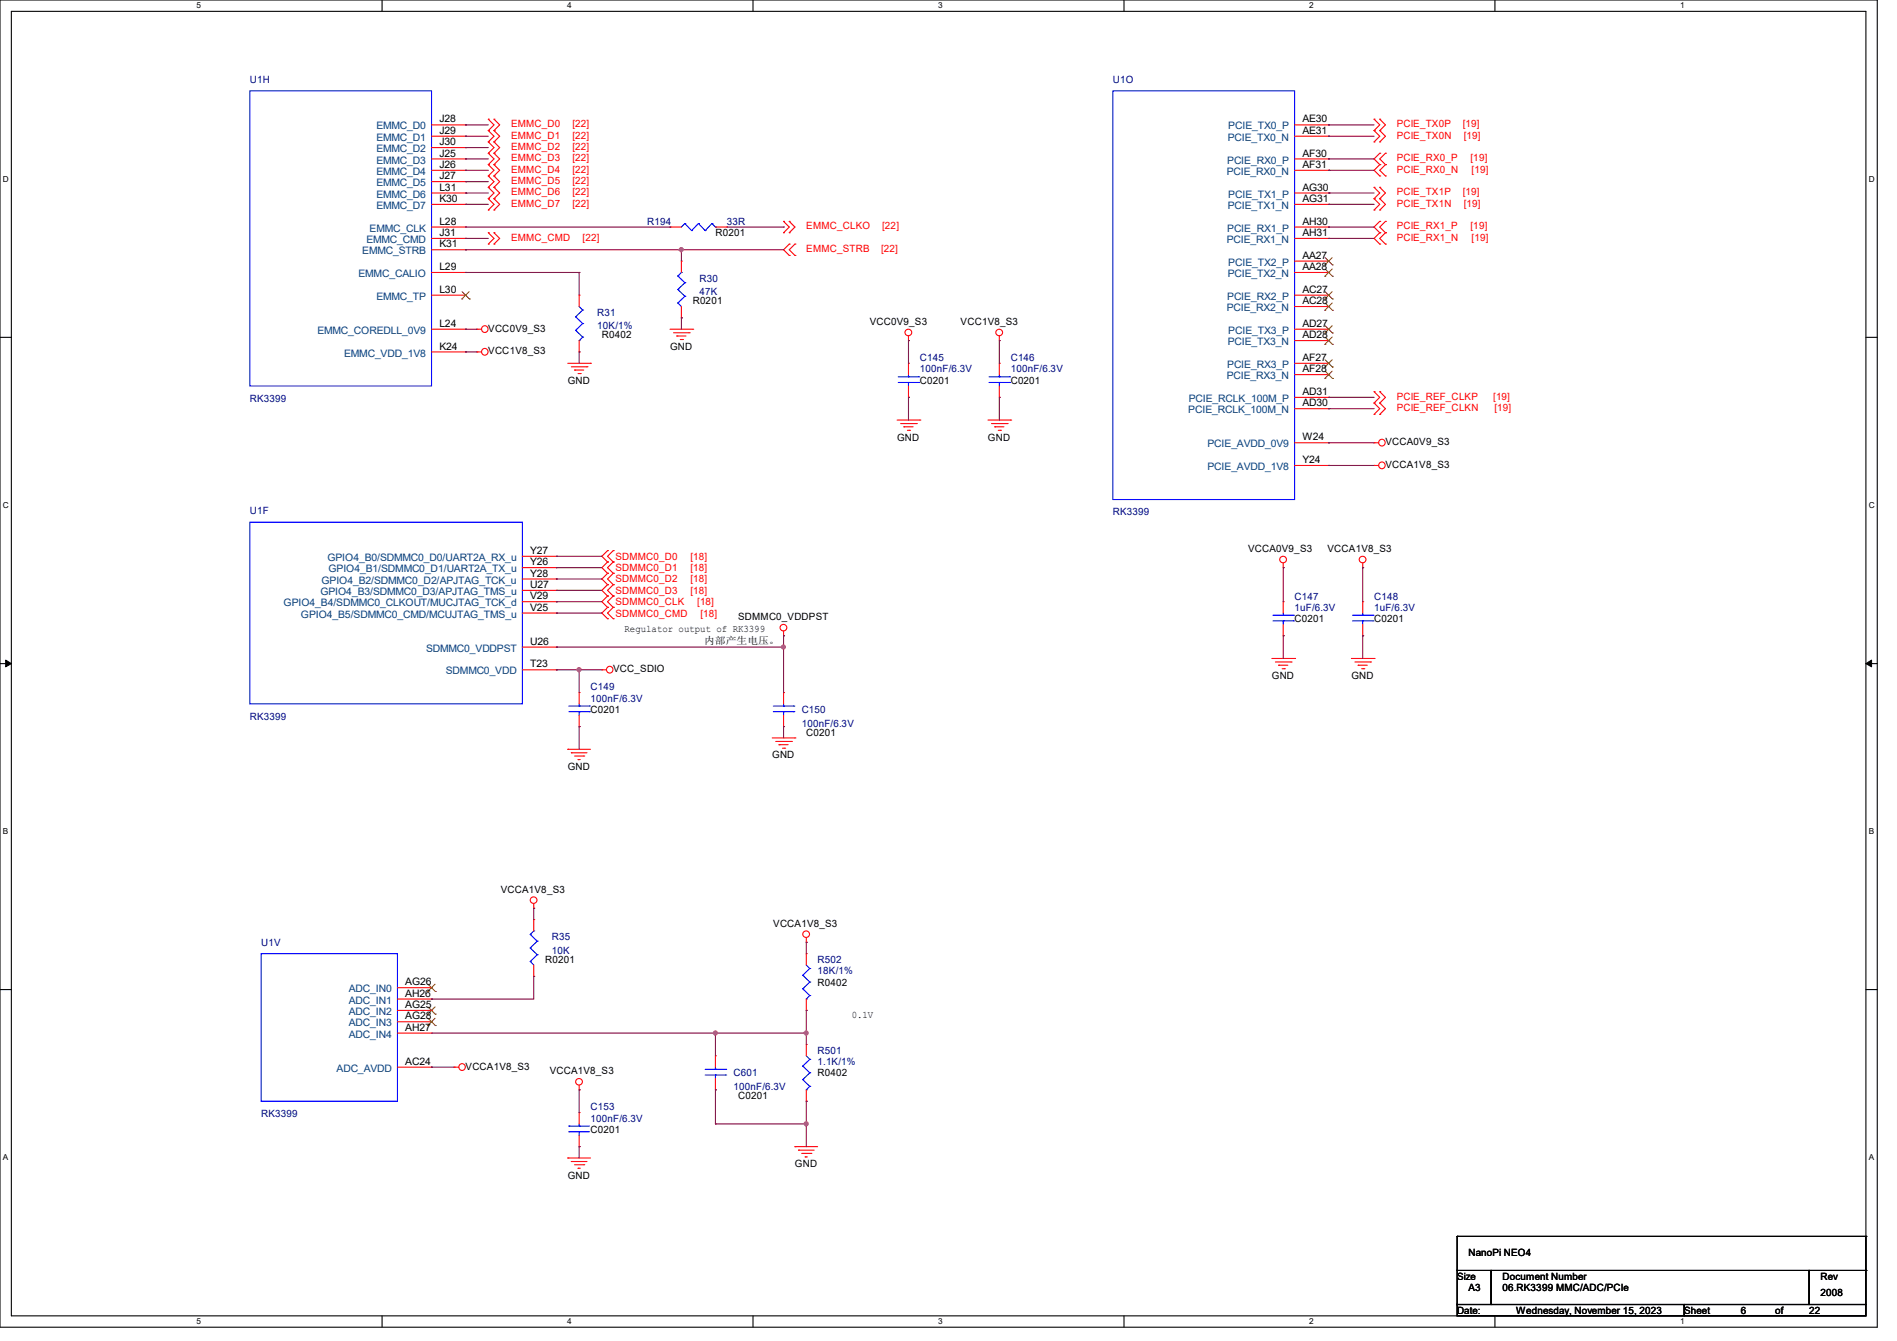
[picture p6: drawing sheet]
<svg xmlns="http://www.w3.org/2000/svg" width="297mm" height="210mm" viewBox="0 0 297 210" stroke-linecap="round" stroke-linejoin="round" font-family="sans-serif">
<path d="M0 0h293.9v207.9h-293.9zM1.8 1.8h290.3v204.3h-290.3z" fill="none" stroke="#000" stroke-width=".17"/>
<g fill="#fff">
<path d="M30.8 .2h.7v1.4h-.7z"/>
<path d="M30.8 206.2h.7v1.4h-.7z"/>
</g>
<path d="M59.8 0v1.8M59.8 206.1v1.8" fill="none" stroke="#000" stroke-width=".17"/>
<g fill="#fff">
<path d="M88.8 .2h.7v1.4h-.7z"/>
<path d="M88.8 206.2h.7v1.4h-.7z"/>
</g>
<path d="M117.9 0v1.8M117.9 206.1v1.8" fill="none" stroke="#000" stroke-width=".17"/>
<g fill="#fff">
<path d="M146.9 .2h.7v1.4h-.7z"/>
<path d="M146.9 206.2h.7v1.4h-.7z"/>
</g>
<path d="M176 0v1.8M176 206.1v1.8" fill="none" stroke="#000" stroke-width=".17"/>
<g fill="#fff">
<path d="M205 .2h.7v1.4h-.7z"/>
<path d="M205 206.2h.7v1.4h-.7z"/>
</g>
<path d="M234.1 0v1.8M234.1 206.1v1.8" fill="none" stroke="#000" stroke-width=".17"/>
<g fill="#fff">
<path d="M263.1 .2h.6v1.4h-.6z"/>
<path d="M263.1 206.2h.6v1.4h-.6z"/>
<path d="M.5 27.3h.9v1.4h-.9z"/>
<path d="M292.6 27.3h.9v1.4h-.9z"/>
<path d="M.5 78.4h.9v1.4h-.9z"/>
<path d="M292.6 78.4h.9v1.4h-.9z"/>
</g>
<path d="M0 52.8h1.8M292.1 52.8h1.8" fill="none" stroke="#000" stroke-width=".17"/>
<g fill="#fff">
<path d="M.5 129.5h.8v1.4h-.8z"/>
<path d="M292.6 129.5h.8v1.4h-.8z"/>
</g>
<path d="M0 103.9h1.8M292.1 103.9h1.8" fill="none" stroke="#000" stroke-width=".17"/>
<path d="M.9 103.4l.9 .5-.9 .5zM292.1 103.9l.9-.5v1z" fill="#000" stroke="#000" stroke-width=".16"/>
<g fill="#fff">
<path d="M.5 180.5h.8v1.4h-.8z"/>
<path d="M292.6 180.5h.8v1.4h-.8z"/>
</g>
<g fill="none" stroke="#000" stroke-width=".17">
<path d="M0 155h1.8M292.1 155h1.8M228.1 199h5.4v5.3h-5.4zM228.1 193.6h.1M228.1 193.6v5.4M228.1 193.6h64M233.5 199h49.8v5.3h-49.8zM283.3 199h8.8v5.3h-8.8zM292.1 193.6h.1M292.1 199h.1M292.1 193.6v5.4M228.1 204.3h35.6v1.8h-35.6z"/>
<path d="M263.7 204.3h28.4v1.8h-28.4z"/>
</g>
<g fill="none" stroke="#f00" stroke-width=".17">
<path d="M67.6 19.6h5.3M72.9 19.6h.1M76.5 18.7h.1M76.5 18.7l.8 .9-.8 .8M77.3 18.7h.1M77.3 18.7l.9 .9-.9 .8M202.7 19.6h5.3M208 19.6h.1M215.1 18.7h.1M215.1 18.7l.9 .9-.9 .8M216 18.7h.1M216 18.7l.9 .9-.9 .8"/>
<path d="M67.6 39.1h5.3M67.6 35.6h5.3M67.6 37.3h5.3M67.6 21.3h5.3M67.6 23.1h5.3M67.6 24.9h5.3M67.6 26.7h5.3M67.6 28.4h5.3M67.6 30.2h5.3M67.6 32h5.3M72.9 39.1h.1M72.9 35.6h.1"/>
<path d="M72.9 37.3h.1M72.9 21.3h.1M72.9 23.1h.1M72.9 24.9h.1M72.9 26.7h.1M72.9 28.4h.1M72.9 30.2h.1M72.9 32h.1M76.5 38.2h.1M76.5 36.4h.1M76.5 20.4h.1M76.5 22.2h.1"/>
<path d="M76.5 24h.1M76.5 25.8h.1M76.5 27.6h.1M76.5 29.3h.1M76.5 31.1h.1M76.5 32.9h.1M76.5 36.4l.8 .9-.8 .9M76.5 20.4l.8 .9-.8 .9M76.5 22.2l.8 .9-.8 .9M76.5 24l.8 .9-.8 .9M76.5 25.8l.8 .9-.8 .9M76.5 27.6l.8 .8-.8 .9"/>
<path d="M76.5 29.3l.8 .9-.8 .9M76.5 31.1l.8 .9-.8 .9M77.3 38.2h.1M77.3 36.4h.1M77.3 20.4h.1M77.3 22.2h.1M77.3 24h.1M77.3 25.8h.1M77.3 27.6h.1M77.3 29.3h.1M77.3 31.1h.1M77.3 32.9h.1"/>
<path d="M77.3 36.4l.9 .9-.9 .9M77.3 20.4l.9 .9-.9 .9M77.3 22.2l.9 .9-.9 .9M77.3 24l.9 .9-.9 .9M77.3 25.8l.9 .9-.9 .9M77.3 27.6l.9 .8-.9 .9M77.3 29.3l.9 .9-.9 .9M77.3 31.1l.9 .9-.9 .9M104.9 35.6h.1M104.9 35.6h1.8M112 35.6h1.8M113.8 35.6h.1"/>
<path d="M122.7 36.4h.1M122.7 34.7h.1M122.7 34.7l.9 .9-.9 .8M123.6 36.4h.1M123.6 34.7h.1M123.6 38.2h.1M123.6 34.7l.9 .9-.9 .8M123.6 38.2l-.9 .9 .9 .9M124.5 38.2h.1M124.5 38.2l-.9 .9 .9 .9M202.7 35.6h5.3M202.7 37.3h5.3"/>
<path d="M202.7 21.3h5.3M202.7 24.9h5.3M202.7 26.7h5.3M202.7 30.2h5.3M202.7 32h5.3M208 21.3h.1M208 24.9h.1M208 26.7h.1M208 30.2h.1M208 32h.1M208 35.6h.1M208 37.3h.1"/>
<path d="M215.1 20.4h.1M215.1 22.2h.1M215.1 31.1h.1M215.1 29.3h.1M215.1 32.9h.1M215.1 20.4l.9 .9-.9 .9M215.1 29.3l.9 .9-.9 .9M215.1 31.1l.9 .9-.9 .9M216 20.4h.1M216 22.2h.1M216 31.1h.1M216 29.3h.1"/>
<path d="M216 32.9h.1M216 24h.1M216 25.8h.1M216 27.6h.1M216 34.7h.1M216 36.4h.1M216 38.2h.1M216 20.4l.9 .9-.9 .9M216 29.3l.9 .9-.9 .9M216 31.1l.9 .9-.9 .9M216 24l-.9 .9 .9 .9M216 25.8l-.9 .9 .9 .9"/>
<path d="M216 34.7l-.9 .9 .9 .8M216 36.4l-.9 .9 .9 .9M216.9 25.8h.1M216.9 24h.1M216.9 27.6h.1M216.9 36.4h.1M216.9 34.7h.1M216.9 38.2h.1M216.9 24l-.9 .9 .9 .9M216.9 25.8l-.9 .9 .9 .9M216.9 34.7l-.9 .9 .9 .8M216.9 36.4l-.9 .9 .9 .9"/>
<path d="M67.6 55.1h5.3M67.6 51.6h5.3M67.6 42.7h5.3M67.6 46.2h5.3M72.9 55.1h.1M72.9 42.7h.1M72.9 46.2h.1M72.9 51.6h.1M74.7 55.1h.1M74.7 51.6h.1M74.7 55.1h.7M74.7 51.6h.7"/>
<path d="M88.9 56.9h3.6M89.5 57.4h2.4M90 58h.1M90 58h1.4M90.5 58.5h.3M90.7 46.2h.1M90.7 55.1h.1M90.7 46.2v1.8M90.7 53.3v1.8M90.8 58.5h.1M91.9 57.4h.1M92.5 56.9h.1"/>
<path d="M104.9 51.6h3.6M105.5 52.1h2.4M106 52.6h.1M106 52.6h1.4M106.5 53.2h.3M106.7 49.8h.1M106.7 40.9h.1M106.7 40.9v1.8M106.7 48v1.8M106.8 53.2h.1M107.9 52.1h.1M108.5 51.6h.1"/>
<path d="M123.6 40h.1M124.5 40h.1M142.2 53.3h.1M142.2 56.9h.1M142.2 52.6v.7M142.2 56.9v1.8M156.5 53.3h.1M156.5 56.9h.1M156.5 52.6v.7M156.5 56.9v1.8M202.7 51.6h5.3M202.7 56.9h5.3"/>
<path d="M202.7 42.7h5.3M202.7 46.2h5.3M202.7 40.9h5.3M202.7 48h5.3M202.7 53.3h5.3M202.7 58.7h5.3M208 40.9h.1M208 42.7h.1M208 46.2h.1M208 48h.1M208 51.6h.1M208 53.3h.1"/>
<path d="M208 56.9h.1M208 58.7h.1M140.5 65.8h3.5M141 66.3h2.5M141.5 66.8h.1M141.5 66.8h1.5M142.1 67.4h.3M142.2 62.2h.1M142.2 60.5v1.7M142.4 67.4h.1M143.5 66.3h.1M144 65.8h.1"/>
<path d="M154.7 65.8h3.5M155.2 66.3h2.5M155.7 66.8h.1M155.7 66.8h1.5M156.3 67.4h.3M156.5 62.2h.1M156.5 60.5v1.7M156.6 67.4h.1M157.7 66.3h.1M158.2 65.8h.1M202.7 69.3h5.3M202.7 72.9h5.3"/>
<path d="M202.7 64h5.3M202.7 62.2h5.3M208 64h.1M208 62.2h.1M208 72.9h.1M208 69.3h.1M215.1 69.3h.1M215.1 72.9h.1M215.1 63.1h.1M215.1 61.3h.1M215.1 64.9h.1M215.1 69.3h.8"/>
<path d="M215.1 72.9h.8M215.1 61.3l.9 .9-.9 .9M215.1 63.1l.9 .9-.9 .9M216 63.1h.1M216 61.3h.1M216 64.9h.1M216 61.3l.9 .9-.9 .9M216 63.1l.9 .9-.9 .9M81.8 87.1h5.3M81.8 88.9h5.3M81.8 90.7h5.3M81.8 92.5h5.3"/>
<path d="M81.8 94.2h5.3M81.8 96h5.3M87.1 87.1h.1M87.1 88.9h.1M87.1 90.7h.1M87.1 92.5h.1M87.1 94.2h.1M87.1 96h.1M95.1 86.2h.1M95.1 88h.1M95.1 89.8h.1M95.1 91.6h.1"/>
<path d="M95.1 93.3h.1M95.1 95.1h.1M95.1 96.9h.1M95.1 86.2l-.9 .9 .9 .9M95.1 88l-.9 .9 .9 .9M95.1 89.8l-.9 .9 .9 .9M95.1 91.6l-.9 .9 .9 .8M95.1 93.3l-.9 .9 .9 .9M95.1 95.1l-.9 .9 .9 .9M96 88h.1M96 86.2h.1M96 89.8h.1"/>
<path d="M96 91.6h.1M96 93.3h.1M96 95.1h.1M96 96.9h.1M96 86.2l-.9 .9 .9 .9M96 88l-.9 .9 .9 .9M96 89.8l-.9 .9 .9 .9M96 91.6l-.9 .9 .9 .8M96 93.3l-.9 .9 .9 .9M96 95.1l-.9 .9 .9 .9M122.7 99.6h.1M122.7 98.8v.8"/>
<path d="M200.9 88.9h.1M200.9 94.2h.1M200.9 99.6h.1M200.9 88.2v.7M200.9 94.2v1.8M200.9 97.8v1.8M213.4 88.9h.1M213.4 94.2h.1M213.4 99.6h.1M213.4 88.2v.7M213.4 94.2v1.8M213.4 97.8v1.8"/>
<path d="M81.8 104.9h5.3M81.8 101.3h5.3M87.1 104.9h.1M87.1 101.3h.1M88.9 117.3h.1M88.9 117.3h3.6M89.5 117.9h.1M89.5 117.9h2.4M90 118.4h1.4M90.5 119h.1M90.5 119h.3M90.7 108.5h.1"/>
<path d="M90.7 113.8h.1M90.7 108.5v1.7M90.7 112v1.8M91.4 118.4h.1M94.2 104.9h.1M94.2 104.9h.8M120.9 115.6h3.6M121.5 116.1h2.4M122 116.6h.1M122 116.6h1.4M122.5 117.2h.4M122.7 108.5h.1"/>
<path d="M122.7 113.8h.1M122.7 108.5v1.7M122.7 112v1.8M122.9 117.2h.1M123.9 116.1h.1M124.5 115.6h.1M199.1 103.1h3.6M199.7 103.7h2.4M200.2 104.2h.1M200.2 104.2h1.4M200.7 104.7h.4M201.1 104.7h.1"/>
<path d="M202.1 103.7h.1M202.7 103.1h.1M211.6 103.1h3.5M212.1 103.7h2.5M212.6 104.2h.1M212.6 104.2h1.5M213.2 104.7h.3M213.5 104.7h.1M214.6 103.7h.1M215.1 103.1h.1M62.2 154.7h5.4M62.2 156.5h5.4"/>
<path d="M62.2 158.2h5.4M67.6 154.7h.1M67.6 156.5h.1M67.6 158.2h.1M83.6 142.2h.1M83.6 152.9h.1M83.6 144h.1M83.6 141.5v.7M83.6 144v1.8M83.6 151.1v1.8M126.2 147.6h.1M126.2 149.4h.1"/>
<path d="M126.2 158.2h.1M126.2 146.9v.7M126.2 149.4v1.7M126.2 156.5v1.7M62.2 167.1h5.4M62.2 160h5.4M62.2 161.8h5.4M67.6 160h.1M67.6 161.8h.1M67.6 167.1h.1M71.1 167.1h.1M71.1 167.1h.7"/>
<path d="M90.7 170.7h.1M90.7 174.2h.1M90.7 179.6h.1M90.7 170v.7M90.7 174.2v1.8M90.7 177.8v1.8M112 165.4h.1M112 170.7h.1M112 165.4v1.7M112 168.9v1.8M124.5 179.6h.1M124.5 179.6h3.5"/>
<path d="M126.2 163.6h.1M126.2 172.5h.1M126.2 163.6v1.8M126.2 170.7v1.8M88.9 181.4h.1M88.9 181.4h3.6M89.5 181.9h.1M89.5 181.9h2.4M90 182.4h1.4M90.5 183h.1M90.5 183h.3M91.4 182.4h.1"/>
<path d="M125 180.1h.1M125 180.1h2.5M125.5 180.6h1.5M126.1 181.2h.1M126.1 181.2h.3M127 180.6h.1"/>
<circle cx="75.9" cy="51.5" r=".52"/>
<circle cx="75.9" cy="55.1" r=".52"/>
<circle cx="142.2" cy="52.1" r=".52"/>
<circle cx="156.5" cy="52.1" r=".52"/>
<circle cx="216.4" cy="69.3" r=".52"/>
<circle cx="216.4" cy="72.9" r=".52"/>
<circle cx="122.7" cy="98.3" r=".52"/>
<circle cx="200.9" cy="87.6" r=".52"/>
<circle cx="213.3" cy="87.6" r=".52"/>
<circle cx="95.5" cy="104.9" r=".52"/>
<circle cx="83.6" cy="141" r=".52"/>
<circle cx="126.2" cy="146.3" r=".52"/>
<circle cx="72.3" cy="167.1" r=".52"/>
<circle cx="90.7" cy="169.4" r=".52"/>
</g>
<g fill="none" stroke="#00f" stroke-width=".17">
<path d="M39.1 14.2h28.5v46.3h-28.5zM174.2 14.2h28.5v64h-28.5zM107.2 35h.1M107.2 35l-.5 .6M107.2 35l1.1 1.1M108.3 36.1h.1M109.3 35h.1M109.3 35l-1 1.1M109.3 35l1.1 1.1M110.4 36.1h.1M111.5 35h.1M111.5 35l-1.1 1.1"/>
<path d="M111.5 35l.5 .6M112 35.6h.1M90.1 49.6h.1M90.1 51.7h.1M90.1 49.6l1.1 1.1M90.1 51.7l1.1 1.1M90.7 53.3h.1M90.7 48l.5 .6M91.2 48.6h.1M91.2 50.7h.1M91.2 52.8h.1M91.2 48.6l-1.1 1"/>
<path d="M91.2 50.7l-1.1 1M91.2 52.8l-.5 .5M106.1 47.5h.1M106.1 45.3h.1M106.1 43.2h.1M106.1 47.5l.6 .5M106.1 45.3l1.1 1.1M106.1 43.2l1.1 1.1M106.7 42.7h.1M106.7 42.7l-.6 .5M107.2 46.4h.1M107.2 44.3h.1"/>
<path d="M107.2 46.4l-1.1 1.1M107.2 44.3l-1.1 1M140.6 59.9h3.2M140.6 59h3.2M142.2 59h.1M142.2 59.9h.1M142.2 58.7v.3M142.2 59.9v.6M143.8 59.9h.1M143.8 59h.1M154.9 59.9h3.2M154.9 59h3.2"/>
<path d="M156.5 59h.1M156.5 59.9h.1M156.5 58.7v.3M156.5 59.9v.6M158.1 59.9h.1M158.1 59h.1M39.1 81.8h42.7v28.4h-42.7zM199.3 97.2h3.2M199.3 96.4h3.2M200.9 96.4h.1M200.9 97.2h.1M200.9 96v.4"/>
<path d="M200.9 97.2v.6M202.5 97.2h.1M202.5 96.4h.1M211.8 97.2h3.2M211.8 96.4h3.2M213.4 96.4h.1M213.4 97.2h.1M213.4 96v.4M213.4 97.2v.6M215 97.2h.1M215 96.4h.1M89.1 111.5h3.2"/>
<path d="M89.1 110.6h3.2M90.7 110.6h.1M90.7 111.5h.1M90.7 110.2v.4M90.7 111.5v.5M92.3 111.5h.1M92.3 110.6h.1M121.1 111.5h3.2M121.1 110.6h3.2M122.7 110.6h.1M122.7 111.5h.1M122.7 110.2v.4"/>
<path d="M122.7 111.5v.5M124.3 111.5h.1M124.3 110.6h.1M40.9 149.4h21.3v23.1h-21.3zM83 150.6h.1M83 148.5h.1M83 146.3h.1M83 150.6l.6 .5M83 148.5l1.1 1M83 146.3l1.1 1.1M83.6 145.8h.1M83.6 145.8l-.6 .5"/>
<path d="M84.1 149.5h.1M84.1 147.4h.1M84.1 149.5l-1.1 1.1M84.1 147.4l-1.1 1.1M125.7 152.7h.1M125.7 154.9h.1M125.7 152.7l1.1 1.1M125.7 154.9l1.1 1M126.2 156.5h.1M126.2 151.1l.6 .6M126.8 151.7h.1M126.8 153.8h.1"/>
<path d="M126.8 155.9h.1M126.8 151.7l-1.1 1M126.8 153.8l-1.1 1.1M126.8 155.9l-.6 .6M89.1 177.2h.1M89.1 176.4h.1M89.1 177.2h3.2M89.1 176.4h3.2M90.7 176.4h.1M90.7 177.2h.1M90.7 176v.4M90.7 177.2v.6"/>
<path d="M110.4 168.4h3.2M110.4 167.5h3.2M112 167.5h.1M112 168.4h.1M112 167.1v.4M112 168.4v.5M113.6 168.4h.1M113.6 167.5h.1M125.7 167h.1M125.7 169.1h.1M125.7 167l1.1 1M125.7 169.1l1.1 1"/>
<path d="M126.2 170.7h.1M126.2 165.4l.6 .5M126.8 165.9h.1M126.8 168h.1M126.8 170.1h.1M126.8 165.9l-1.1 1.1M126.8 168l-1.1 1.1M126.8 170.1l-.6 .6"/>
</g>
<g fill="none" stroke="#7f3f00" stroke-width=".16">
<path d="M72.3 46.8h.1M72.3 45.7l1.2 1.1M73.4 45.7l-1.1 1.1M73.5 46.8h.1M207.4 41.5h.1M207.4 43.3h.1M207.4 46.8h.1M207.4 48.6h.1M207.4 52.2h.1M207.4 53.9h.1M207.4 57.5h.1M207.4 59.3h.1"/>
<path d="M207.5 40.3l1.1 1.2M207.5 42.1l1.1 1.2M207.5 45.7l1.1 1.1M207.5 47.5l1.1 1.1M207.5 51l1.1 1.2M207.5 52.8l1.1 1.1M207.5 56.3l1.1 1.2M207.5 58.1l1.1 1.2M208.6 40.3l-1.2 1.2M208.6 42.1l-1.2 1.2M208.6 45.7l-1.2 1.1M208.6 47.5l-1.2 1.1"/>
<path d="M208.6 51l-1.2 1.2M208.6 52.8l-1.2 1.1M208.6 56.3l-1.2 1.2M208.6 58.1l-1.2 1.2M208.6 41.5h.1M208.6 43.3h.1M208.6 46.8h.1M208.6 48.6h.1M208.6 52.2h.1M208.6 53.9h.1M208.6 57.5h.1M208.6 59.3h.1"/>
<path d="M67 155.3h.1M67 158.8h.1M67 154.1l1.2 1.2M67 157.7l1.2 1.1M67 159.5l1.2 1.1M68.1 154.1l-1.1 1.2M68.1 157.7l-1.1 1.1M68.1 159.5l-1.1 1.1M68.2 155.3h.1M68.2 158.8h.1M67 160.6h.1M68.2 160.6h.1"/>
</g>
<g fill="none" stroke="#7f003f" stroke-width=".17">
<path d="M72.9 19.6h.1M72.9 19.6h3.6M208 19.6h.1M208 19.6h7.1M72.9 37.3h.1M72.9 32h.1M72.9 30.2h.1M72.9 28.4h.1M72.9 26.7h.1M72.9 24.9h.1M72.9 23.1h.1M72.9 21.3h.1"/>
<path d="M72.9 39.1h.1M72.9 24.9h3.6M72.9 26.7h3.6M72.9 35.6h32M72.9 37.3h3.6M72.9 21.3h3.6M72.9 30.2h3.6M72.9 32h3.6M72.9 28.4h3.6M72.9 23.1h3.6M72.9 39.1h49.8M104.9 35.6h.1"/>
<path d="M106.7 39.1h.1M106.7 39.1v1.8M113.8 35.6h8.9M122.7 35.6h.1M208 24.9h.1M208 26.7h.1M208 35.6h.1M208 37.3h.1M208 21.3h.1M208 30.2h.1M208 32h.1M208 24.9h7.1"/>
<path d="M208 26.7h7.1M208 35.6h7.1M208 37.3h7.1M208 21.3h7.1M208 30.2h7.1M208 32h7.1M72.9 42.7h.1M72.9 51.6h.1M72.9 55.1h.1M72.9 42.7h17.8M72.9 51.6h1.8M72.9 55.1h1.8"/>
<path d="M90.7 55.1h.1M90.7 42.7h.1M90.7 42.7v3.5M90.7 55.1v1.8M106.7 49.8h.1M106.7 49.8v1.8M142.2 53.3h.1M142.2 53.3v3.6M156.5 53.3h.1M156.5 53.3v3.6M142.2 62.2h.1M142.2 62.2v3.6"/>
<path d="M156.5 62.2h.1M156.5 62.2v3.6M208 62.2h.1M208 64h.1M208 69.3h.1M208 72.9h.1M208 62.2h7.1M208 64h7.1M208 69.3h7.1M208 72.9h7.1M87.1 96h.1M87.1 88.9h.1"/>
<path d="M87.1 87.1h.1M87.1 94.2h.1M87.1 90.7h.1M87.1 92.5h.1M87.1 96h7.1M87.1 88.9h7.1M87.1 87.1h7.1M87.1 94.2h7.1M87.1 90.7h7.1M87.1 92.5h7.1M122.7 99.6h.1M122.7 99.6v8.9"/>
<path d="M200.9 88.9h.1M200.9 99.6h.1M200.9 88.9v5.3M200.9 99.6v3.5M213.4 88.9h.1M213.4 99.6h.1M213.4 88.9v5.3M213.4 99.6v3.5M87.1 101.3h.1M87.1 104.9h.1M87.1 101.3h35.6M87.1 104.9h7.1"/>
<path d="M90.7 113.8h.1M90.7 104.9h.1M90.7 104.9v3.6M90.7 113.8v3.5M122.7 101.3h.1M122.7 113.8h.1M122.7 113.8v1.8M67.6 156.5h.1M83.6 142.2h.1M83.6 152.9h.1M83.6 142.2v1.8M83.6 152.9v3.6h-16"/>
<path d="M126.2 158.2h.1M126.2 147.6h.1M126.2 147.6v1.8M126.2 158.2v5.4M67.6 167.1h.1M67.6 167.1h3.5M67.6 161.8h58.6M90.7 170.7h.1M90.7 179.6h.1M90.7 170.7v3.5M90.7 179.6v1.8M112 161.8h.1"/>
<path d="M112 176h.1M112 170.7h.1M112 161.8v3.6M112 170.7v5.3M112 176h14.2M126.2 161.8h.1M126.2 172.5h.1M126.2 176h.1M126.2 172.5v7.1"/>
</g>
<g fill="#f0f" stroke="#f0f" stroke-width=".17">
<circle cx="122.7" cy="101.3" r=".32"/>
<circle cx="90.7" cy="104.9" r=".32"/>
<circle cx="106.7" cy="39.1" r=".32"/>
<circle cx="112" cy="161.8" r=".32"/>
<circle cx="126.2" cy="161.8" r=".32"/>
<circle cx="126.2" cy="176" r=".32"/>
</g>
<g font-size="1.6" fill="#00007f">
<text x="39.1" y="13">U1H</text>
<text x="174.2" y="13">U1O</text>
<text x="101.3" y="35.2">R194</text>
<text x="113.8" y="35.2">33R</text>
<text x="109.5" y="44.1">R30</text>
<text x="109.5" y="46.2">47K</text>
<text x="93.5" y="49.4">R31</text>
<text x="93.5" y="51.6">10K/1%</text>
<text x="144" y="56.6">C145</text>
<text x="144" y="58.3">100nF/6.3V</text>
<text x="158.2" y="56.6">C146</text>
<text x="158.2" y="58.3">100nF/6.3V</text>
<text x="39.1" y="62.9">RK3399</text>
<text x="39.1" y="80.6">U1F</text>
<text x="174.2" y="80.7">RK3399</text>
<text x="202.7" y="93.9">C147</text>
<text x="202.7" y="95.7">1uF/6.3V</text>
<text x="215.1" y="93.9">C148</text>
<text x="215.1" y="95.7">1uF/6.3V</text>
<text x="39.1" y="112.7">RK3399</text>
<text x="92.5" y="108.1">C149</text>
<text x="92.5" y="109.9">100nF/6.3V</text>
<text x="125.5" y="111.7">C150</text>
<text x="125.5" y="113.8">100nF/6.3V</text>
<text x="40.9" y="148.1">U1V</text>
<text x="86.4" y="147.2">R35</text>
<text x="86.4" y="149.3">10K</text>
<text x="128" y="150.8">R502</text>
<text x="128" y="152.6">18K/1%</text>
<text x="128" y="165">R501</text>
<text x="128" y="166.8">1.1K/1%</text>
<text x="92.5" y="173.9">C153</text>
<text x="114.8" y="168.6">C601</text>
<text x="114.8" y="170.7">100nF/6.3V</text>
<text x="40.9" y="175">RK3399</text>
<text x="92.5" y="175.7">100nF/6.3V</text>
</g>
<g font-size="1.6" fill="#003f7f">
<text x="58.9" y="20.3">EMMC_D0</text>
<text x="58.9" y="22.1">EMMC_D1</text>
<text x="58.9" y="23.8">EMMC_D2</text>
<text x="192.2" y="22.1">PCIE_TX0_N</text>
<text x="192.3" y="20.3">PCIE_TX0_P</text>
<text x="58.9" y="25.6">EMMC_D3</text>
<text x="58.9" y="27.4">EMMC_D4</text>
<text x="58.9" y="29.2">EMMC_D5</text>
<text x="192.1" y="27.4">PCIE_RX0_N</text>
<text x="192.1" y="25.6">PCIE_RX0_P</text>
<text x="58.9" y="30.9">EMMC_D6</text>
<text x="58.9" y="32.7">EMMC_D7</text>
<text x="192.2" y="32.7">PCIE_TX1_N</text>
<text x="192.3" y="30.9">PCIE_TX1_P</text>
<text x="56.7" y="39.8">EMMC_STRB</text>
<text x="57.4" y="38.1">EMMC_CMD</text>
<text x="57.9" y="36.3">EMMC_CLK</text>
<text x="192.1" y="38.1">PCIE_RX1_N</text>
<text x="192.1" y="36.3">PCIE_RX1_P</text>
<text x="192.3" y="41.6">PCIE_TX2_P</text>
<text x="56.1" y="43.4">EMMC_CALIO</text>
<text x="58.9" y="46.9">EMMC_TP</text>
<text x="192.1" y="46.9">PCIE_RX2_P</text>
<text x="192.2" y="43.4">PCIE_TX2_N</text>
<text x="49.7" y="52.3">EMMC_COREDLL_0V9</text>
<text x="192.1" y="48.7">PCIE_RX2_N</text>
<text x="192.3" y="52.3">PCIE_TX3_P</text>
<text x="53.9" y="55.8">EMMC_VDD_1V8</text>
<text x="192.1" y="59.4">PCIE_RX3_N</text>
<text x="192.1" y="57.6">PCIE_RX3_P</text>
<text x="192.2" y="54.1">PCIE_TX3_N</text>
<text x="186.1" y="64.7">PCIE_RCLK_100M_N</text>
<text x="186.1" y="63">PCIE_RCLK_100M_P</text>
<text x="189.1" y="70.1">PCIE_AVDD_0V9</text>
<text x="189.1" y="73.6">PCIE_AVDD_1V8</text>
<text x="51.3" y="87.8">GPIO4_B0/SDMMC0_D0/UART2A_RX_u</text>
<text x="51.4" y="89.6">GPIO4_B1/SDMMC0_D1/UART2A_TX_u</text>
<text x="44.4" y="95">GPIO4_B4/SDMMC0_CLKOUT/MUCJTAG_TCK_d</text>
<text x="50.2" y="93.2">GPIO4_B3/SDMMC0_D3/APJTAG_TMS_u</text>
<text x="50.3" y="91.4">GPIO4_B2/SDMMC0_D2/APJTAG_TCK_u</text>
<text x="47.1" y="96.7">GPIO4_B5/SDMMC0_CMD/MCUJTAG_TMS_u</text>
<text x="66.7" y="102.1">SDMMC0_VDDPST</text>
<text x="69.8" y="105.6">SDMMC0_VDD</text>
<text x="54.6" y="155.4">ADC_IN0</text>
<text x="54.6" y="157.2">ADC_IN1</text>
<text x="54.6" y="159">ADC_IN2</text>
<text x="54.6" y="160.7">ADC_IN3</text>
<text x="52.7" y="167.9">ADC_AVDD</text>
<text x="54.6" y="162.5">ADC_IN4</text>
</g>
<g font-size="1.6">
<text x="68.8" y="19.2">J28</text>
<text x="68.8" y="21">J29</text>
<text x="68.8" y="22.7">J30</text>
<text x="203.9" y="19.2">AE30</text>
<text x="203.9" y="21">AE31</text>
<text x="68.8" y="24.5">J25</text>
<text x="68.8" y="26.3">J26</text>
<text x="68.8" y="28.1">J27</text>
<text x="68.8" y="29.8">L31</text>
<text x="203.9" y="24.5">AF30</text>
<text x="203.9" y="26.3">AF31</text>
<text x="203.9" y="29.8">AG30</text>
<text x="68.8" y="35.2">L28</text>
<text x="68.8" y="31.6">K30</text>
<text x="203.9" y="31.6">AG31</text>
<text x="203.9" y="35.2">AH30</text>
<text x="68.8" y="38.7">K31</text>
<text x="68.8" y="37">J31</text>
<text x="112" y="37">R0201</text>
<text x="203.9" y="37">AH31</text>
<text x="203.9" y="40.5">AA27</text>
<text x="68.8" y="42.3">L29</text>
<text x="68.8" y="45.8">L30</text>
<text x="108.5" y="47.7">R0201</text>
<text x="203.9" y="42.3">AA28</text>
<text x="203.9" y="45.8">AC27</text>
<text x="203.9" y="47.6">AC28</text>
<text x="68.8" y="51.2">L24</text>
<text x="76.5" y="51.9">VCC0V9_S3</text>
<text x="94.2" y="53">R0402</text>
<text x="136.2" y="50.9">VCC0V9_S3</text>
<text x="150.4" y="50.9">VCC1V8_S3</text>
<text x="203.9" y="51.2">AD27</text>
<text x="203.9" y="53">AD28</text>
<text x="68.8" y="54.7">K24</text>
<text x="76.5" y="55.5">VCC1V8_S3</text>
<text x="104.9" y="54.8">GND</text>
<text x="203.9" y="56.5">AF27</text>
<text x="203.9" y="58.3">AF28</text>
<text x="88.9" y="60.1">GND</text>
<text x="144" y="60.1">C0201</text>
<text x="158.2" y="60.1">C0201</text>
<text x="203.9" y="63.6">AD30</text>
<text x="203.9" y="61.8">AD31</text>
<text x="140.5" y="69">GND</text>
<text x="154.7" y="69">GND</text>
<text x="203.9" y="69">W24</text>
<text x="216.9" y="69.7">VCCA0V9_S3</text>
<text x="203.9" y="72.5">Y24</text>
<text x="216.9" y="73.3">VCCA1V8_S3</text>
<text x="83" y="86.7">Y27</text>
<text x="83" y="88.5">Y26</text>
<text x="195.4" y="86.4">VCCA0V9_S3</text>
<text x="207.9" y="86.4">VCCA1V8_S3</text>
<text x="83" y="90.3">Y28</text>
<text x="83" y="92.1">U27</text>
<text x="83" y="93.9">V29</text>
<text x="83" y="95.6">V25</text>
<text x="83" y="101">U26</text>
<text x="97.8" y="99">Regulator output of RK3399</text>
<text x="110.2" y="100.8">内部产生电压。</text>
<text x="115.6" y="97.1">SDMMC0_VDDPST</text>
<text x="202.7" y="97.4">C0201</text>
<text x="215.1" y="97.4">C0201</text>
<text x="83" y="104.5">T23</text>
<text x="96" y="105.3">VCC_SDIO</text>
<text x="199.1" y="106.3">GND</text>
<text x="211.6" y="106.3">GND</text>
<text x="92.5" y="111.7">C0201</text>
<text x="120.9" y="118.8">GND</text>
<text x="126.2" y="115.2">C0201</text>
<text x="88.9" y="120.6">GND</text>
<text x="78.4" y="139.8">VCCA1V8_S3</text>
<text x="121.1" y="145.1">VCCA1V8_S3</text>
<text x="63.5" y="154.3">AG26</text>
<text x="85.3" y="150.8">R0201</text>
<text x="128" y="154.3">R0402</text>
<text x="63.5" y="156.1">AH26</text>
<text x="63.5" y="157.9">AG25</text>
<text x="63.5" y="159.6">AG28</text>
<text x="63.5" y="161.4">AH27</text>
<text x="133.3" y="159.5">0.1V</text>
<text x="63.5" y="166.8">AC24</text>
<text x="72.9" y="167.5">VCCA1V8_S3</text>
<text x="86.1" y="168.2">VCCA1V8_S3</text>
<text x="115.6" y="172.1">C0201</text>
<text x="128" y="168.6">R0402</text>
<text x="92.5" y="177.5">C0201</text>
<text x="88.9" y="184.6">GND</text>
<text x="124.5" y="182.8">GND</text>
<text x="229.9" y="196.7">NanoPi NEO4</text>
<text x="228.1" y="200.4">Size</text>
<text x="229.9" y="202.2">A3</text>
<text x="235.2" y="200.4">Document Number</text>
<text x="235.2" y="202.2">06.RK3399 MMC/ADC/PCIe</text>
<text x="285" y="202.9">2008</text>
<text x="285" y="200.4">Rev</text>
<text x="228.1" y="205.7">Date:</text>
<text x="237.4" y="205.7">Wednesday, November 15, 2023</text>
<text x="263.7" y="205.7">Sheet</text>
<text x="272.6" y="205.7">6</text>
<text x="277.9" y="205.7">of</text>
<text x="283.2" y="205.7">22</text>
</g>
<g font-size="1.6" fill="#f00">
<text x="80" y="19.9">EMMC_D0</text>
<text x="80" y="21.7">EMMC_D1</text>
<text x="80" y="23.5">EMMC_D2</text>
<text x="89.6" y="19.9">[22]</text>
<text x="89.6" y="21.7">[22]</text>
<text x="89.6" y="23.5">[22]</text>
<text x="218.7" y="19.9">PCIE_TX0P</text>
<text x="218.7" y="21.7">PCIE_TX0N</text>
<text x="229" y="19.9">[19]</text>
<text x="229.2" y="21.7">[19]</text>
<text x="80" y="25.3">EMMC_D3</text>
<text x="80" y="27.1">EMMC_D4</text>
<text x="80" y="28.8">EMMC_D5</text>
<text x="89.6" y="25.3">[22]</text>
<text x="89.6" y="27.1">[22]</text>
<text x="89.6" y="28.8">[22]</text>
<text x="218.7" y="25.3">PCIE_RX0_P</text>
<text x="218.7" y="27.1">PCIE_RX0_N</text>
<text x="230.2" y="25.3">[19]</text>
<text x="230.4" y="27.1">[19]</text>
<text x="80" y="30.6">EMMC_D6</text>
<text x="80" y="32.4">EMMC_D7</text>
<text x="89.6" y="30.6">[22]</text>
<text x="89.6" y="32.4">[22]</text>
<text x="126.2" y="35.9">EMMC_CLKO</text>
<text x="138.1" y="35.9">[22]</text>
<text x="218.7" y="30.6">PCIE_TX1P</text>
<text x="218.7" y="32.4">PCIE_TX1N</text>
<text x="218.7" y="35.9">PCIE_RX1_P</text>
<text x="229" y="30.6">[19]</text>
<text x="229.2" y="32.4">[19]</text>
<text x="230.2" y="35.9">[19]</text>
<text x="80" y="37.7">EMMC_CMD</text>
<text x="91.2" y="37.7">[22]</text>
<text x="126.2" y="39.5">EMMC_STRB</text>
<text x="138" y="39.5">[22]</text>
<text x="218.7" y="37.7">PCIE_RX1_N</text>
<text x="230.4" y="37.7">[19]</text>
<text x="218.7" y="62.6">PCIE_REF_CLKP</text>
<text x="218.7" y="64.4">PCIE_REF_CLKN</text>
<text x="233.8" y="62.6">[19]</text>
<text x="234" y="64.4">[19]</text>
<text x="96.3" y="87.7">SDMMC0_D0</text>
<text x="96.3" y="89.4">SDMMC0_D1</text>
<text x="108.1" y="87.7">[18]</text>
<text x="108.1" y="89.4">[18]</text>
<text x="96.3" y="91.2">SDMMC0_D2</text>
<text x="96.3" y="93">SDMMC0_D3</text>
<text x="96.3" y="94.8">SDMMC0_CLK</text>
<text x="108.1" y="91.2">[18]</text>
<text x="108.1" y="93">[18]</text>
<text x="109.2" y="94.8">[18]</text>
<text x="96.3" y="96.6">SDMMC0_CMD</text>
<text x="109.7" y="96.6">[18]</text>
</g>
<g font-size="1.3">
<text x="30.8" y="1.3">5</text>
<text x="88.8" y="1.3">4</text>
<text x="146.9" y="1.3">3</text>
<text x="205" y="1.3">2</text>
<text x="263.1" y="1.3">1</text>
<text x=".5" y="28.4">D</text>
<text x="292.6" y="28.4">D</text>
<text x=".5" y="79.5">C</text>
<text x="292.6" y="79.5">C</text>
<text x=".5" y="130.6">B</text>
<text x="292.6" y="130.6">B</text>
<text x=".5" y="181.7">A</text>
<text x="292.6" y="181.7">A</text>
<text x="30.8" y="207.4">5</text>
<text x="88.8" y="207.4">4</text>
<text x="146.9" y="207.4">3</text>
<text x="205" y="207.4">2</text>
<text x="263.1" y="207.4">1</text>
</g>
</svg>
